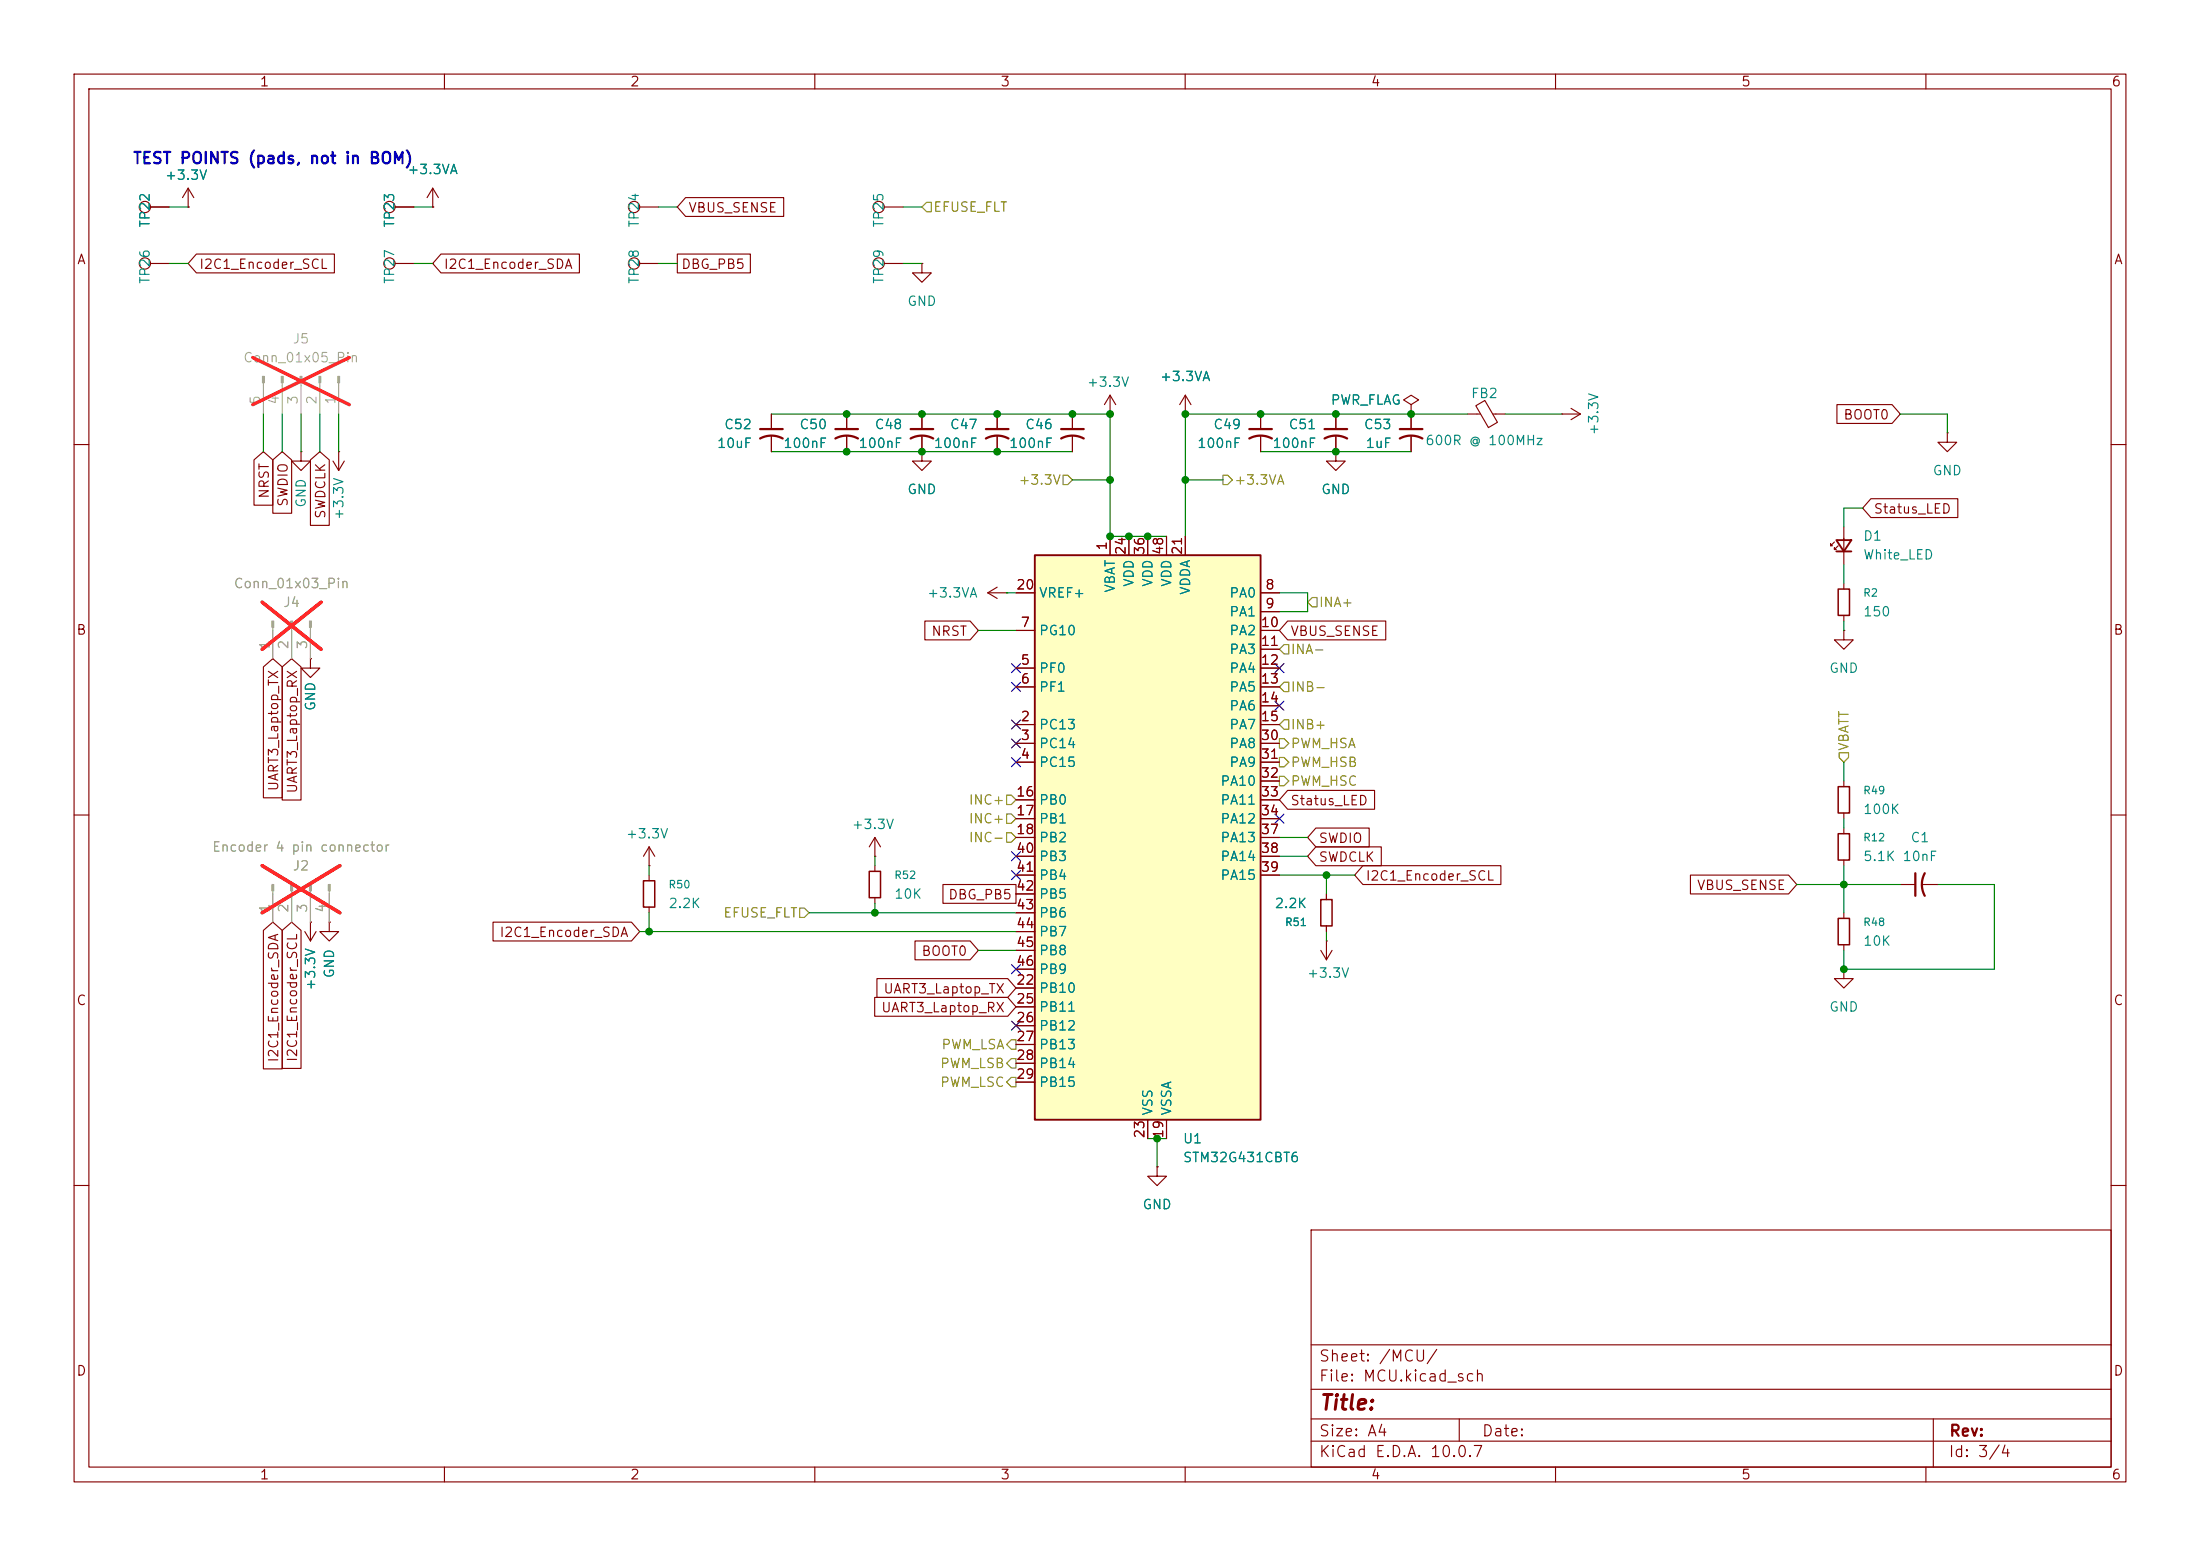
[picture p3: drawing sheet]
<svg xmlns="http://www.w3.org/2000/svg" width="297mm" height="210mm" viewBox="0 0 297 210" stroke-linecap="round" stroke-linejoin="round" font-family="sans-serif">
<g fill="none" stroke="#840000" stroke-width=".15">
<path d="M10 10h277v190h-277zM12 12h273v186h-273zM60 10v2M110 10v2M160 10v2M210 10v2M260 10v2M53.3 27.9h2.6M53.3 35.6h2.6M58.4 27.9h.1M58.4 25.4l-.7 1.3M58.4 25.4l.8 1.3"/>
<path d="M58.4 25.4v2.5M10 60h2M40.6 61v1.2h1.3l-1.3 1.3-1.2-1.3h1.2M40.6 61h.1M45 62.2l.7 1.3M45.7 61h.1M45.7 61v2.5M46.5 62.2l-.8 1.3M285 60h2M10 110h2M285 110h2M178.3 128.3l.8 1.2"/>
<path d="M179.1 127h.1M179.1 120.7v.7M179.1 125v.7M179.1 127v2.5M179.8 128.3l-.7 1.2M248.9 130.8v1.3h1.3l-1.3 1.3-1.3-1.3h1.3M248.9 130.8h.1M248.9 123.2v.8M248.9 127.5v.8M10 160h2M177 166h108v32h-108zM285 160h2"/>
<path d="M60 198v2M110 198v2M160 198v2M177 194.5h108M177 191.5h108M177 187.5h108M177 181.5h108M197 191.5v3M210 198v2M260 198v2M261 191.5v6.5"/>
<circle cx="52.6" cy="27.9" r=".76"/>
<circle cx="52.6" cy="35.6" r=".76"/>
</g>
<path d="M178.3 121.4h1.5v3.6h-1.5zM248.2 124h1.5v3.5h-1.5z" fill="none" stroke="#840000" stroke-width=".2"/>
<g fill="#a1a1a1" stroke="#a1a1a1" stroke-width=".15">
<path d="M36.7 83.8h.3v.9h-.3z"/>
<path d="M39.2 83.8h.3v.9h-.3z"/>
<path d="M41.8 83.8h.2v.9h-.2z"/>
</g>
<path d="M36.8 84.7v4.2M39.4 84.7v4.2M41.9 84.7v4.2" fill="none" stroke="#a1a1a1" stroke-width=".15"/>
<path d="M35.4 81.3l7.9 6.3M43.3 81.3l-7.9 6.3" fill="none" stroke="#ff2626" stroke-width=".46"/>
<path d="M139.7 74.9h30.5v76.2h-30.5z" fill="#ffffc2"/>
<path d="M139.7 74.9h30.5v76.2h-30.5zM247.9 72.9h2l-1 1.5zM247.9 74.4h2" fill="none" stroke="#840000" stroke-width=".25"/>
<g fill="none" stroke="#840000" stroke-width=".15">
<path d="M20.3 35.6h2.6M20.3 27.9h2.6M25.4 27.9h.1M25.4 25.4l-.8 1.3M25.4 25.4l.8 1.3M25.4 25.4v2.5M26.5 34.3h18.6v2.5h-18.6l-1.1-1.2zM53.3 27.9h2.6M58.4 27.9h.1M59.5 34.3h18.7v2.5h-18.7l-1.1-1.2zM86.4 35.6h2.5M86.4 27.9h2.5"/>
<path d="M91.4 34.3h9.9v2.5h-9.9zM92.6 26.7h13.2v2.5h-13.2l-1.2-1.3zM119.4 35.6h2.5M119.4 27.9h2.5M124.5 35.6v1.2h1.2l-1.2 1.3-1.3-1.3h1.3M124.5 35.6h.1M104.1 55.9v2M104.1 58.9v2.1M114.3 55.9v2M114.3 58.9v2.1M124.5 55.9v2M124.5 58.9v2.1"/>
<path d="M134.6 55.9v2M134.6 58.9v2.1M144.8 55.9v2M144.8 58.9v2.1M149.9 55.9h.1M149.9 53.3v2.6M149.9 53.3l-.8 1.3M149.9 53.3l.7 1.3M160 55.9h.1M160 53.3v2.6M160 53.3l-.7 1.3M160 53.3l.8 1.3"/>
<path d="M170.2 55.9v2M170.2 58.9v2.1M180.3 55.9v2M180.3 58.9v2.1M190.5 54.6l1-.6-1-.7-1 .7 1 .6v1.3M190.5 55.9h.1M190.5 55.9v2M190.5 58.9v2.1M198.1 55.9h1.8M199.2 54.8l1.3-.7 1.7 2.9-1.3 .7zM201.5 55.9h1.7M210.8 55.9h.1"/>
<path d="M210.8 55.9h2.6M212.1 55.1l1.3 .8M213.4 55.9l-1.3 .7M248 54.6h7.4l1.1 1.3-1.1 1.3h-7.4zM262.9 58.4v1.3h1.3l-1.3 1.3-1.3-1.3h1.3M262.9 58.4h.1M34.3 62.1l1.3-1.1 1.2 1.1v6.1h-2.5zM36.8 62.1l1.3-1.1 1.3 1.1v7.2h-2.6zM41.9 62.1l1.3-1.1 1.3 1.1v8.8h-2.6zM124.5 61v1.2h1.2l-1.2 1.3-1.3-1.3h1.3M124.5 61h.1M134.6 79.2l-1.3 .8"/>
<path d="M149.9 72.4v2.5M152.4 72.4v2.5M154.9 72.4v2.5M157.5 72.4v2.5M160 72.4v2.5M180.3 61v1.2h1.3l-1.3 1.3-1.2-1.3h1.2M180.3 61h.1M247.6 73.2l-.5 .5v-.3v.3h.3M248.2 73.7l-.6 .5v-.3v.3h.3M248.9 71.1v5.1M248.9 78.7v.8M252.6 67.3h11.7v2.6h-11.7l-1.1-1.3z"/>
<path d="M35.6 90l1.2-1.1 1.3 1.1v17.7h-2.5zM38.1 90l1.3-1.1 1.2 1.1v18h-2.5zM41.9 88.9v1.3h1.3l-1.3 1.2-1.3-1.2h1.3M41.9 88.9h.1M124.9 83.8h6.1l1.1 1.3-1.1 1.3h-6.1zM133.3 80h2.6M133.3 80l1.3 .8M135.9 80h.1M137.2 97.8h2.5M137.2 90.2h2.5M137.2 92.7h2.5M137.2 85.1h2.5"/>
<path d="M137.2 80h2.5M170.2 97.8h2.5M170.2 90.2h2.5M170.2 92.7h2.5M170.2 85.1h2.5M170.2 80h2.5M170.2 82.6h2.5M170.2 87.6h2.5M170.2 95.3h2.5M173.8 83.8h13.3v2.6h-13.3l-1.1-1.3zM248.9 85.1v1.3h1.3l-1.3 1.2-1.3-1.2h1.3M248.9 85.1h.1"/>
<path d="M248.9 83.1v.7M87.6 116.8h.1M87.6 114.3l-.7 1.3M87.6 114.3l.8 1.3M87.6 114.3v2.5M87.6 118.1v.8M118.1 115.6h.1M118.1 113l-.8 1.3M118.1 113l.8 1.3M118.1 113v2.6M118.1 116.8v.8M127.3 119.4h9.9v2.5h-9.9z"/>
<path d="M137.2 100.3h2.5M137.2 102.9h2.5M137.2 108h2.5M137.2 110.5h2.5M137.2 113h2.5M137.2 115.6h2.5M137.2 118.1h2.5M170.2 100.3h2.5M170.2 102.9h2.5M170.2 108h2.5M170.2 110.5h2.5M170.2 113h2.5"/>
<path d="M170.2 105.4h2.5M170.2 115.6h2.5M170.2 118.1h2.5M173.8 106.7h11.8v2.5h-11.8l-1.1-1.2zM177.6 111.8h7.2v2.5h-7.2l-1.1-1.3zM177.6 114.3h8.9v2.5h-8.9l-1.1-1.2zM184 116.8h18.6v2.6h-18.6l-1.1-1.3zM228.2 118.1h13.3l1.1 1.3-1.1 1.3h-13.3zM248.9 105.4v.8M248.9 109.7v.8M248.9 111.8v.7M248.9 116.1v.7"/>
<path d="M256.5 119.4h2.1M259.6 119.4h2M35.6 125.6l1.2-1.1 1.3 1.1v18.7h-2.5zM38.1 125.6l1.3-1.1 1.2 1.1v18.6h-2.5zM41.1 125.7l.8 1.3M41.9 124.5h.1M41.9 124.5v2.5M42.7 125.7l-.8 1.3M44.4 124.5v1.2h1.3l-1.3 1.3-1.2-1.3h1.2M44.4 124.5h.1M66.6 124.5h18.6l1.2 1.2-1.2 1.3h-18.6zM87.6 122.4v.8"/>
<path d="M118.1 134.6h17.9l1.2 1.3-1.2 1.3h-17.9zM118.1 121.2v.7M118.4 132.1h17.6l1.2 1.3-1.2 1.2h-17.6zM123.5 127h7.5l1.1 1.3-1.1 1.2h-7.5zM137.2 133.4h2.5M137.2 135.9h2.5M137.2 138.4h2.5M137.2 120.7h2.5M137.2 123.2h2.5M137.2 125.7h2.5M137.2 128.3h2.5M137.2 130.8h2.5"/>
<path d="M179.1 120.7v.7M179.1 125v.7M137.2 141h2.5M137.2 143.5h2.5M137.2 146.1h2.5M154.9 151.1v2.6M156.2 157.5v1.3h1.3l-1.3 1.2-1.3-1.2h1.3M156.2 157.5h.1M157.5 151.1v2.6"/>
<circle cx="19.6" cy="35.6" r=".76"/>
<circle cx="19.6" cy="27.9" r=".76"/>
<circle cx="85.6" cy="27.9" r=".76"/>
<circle cx="85.6" cy="35.6" r=".76"/>
<circle cx="118.6" cy="27.9" r=".76"/>
<circle cx="118.6" cy="35.6" r=".76"/>
</g>
<g fill="#a1a1a1" stroke="#a1a1a1" stroke-width=".15">
<path d="M45.6 50.8h.2v.9h-.2z"/>
<path d="M43.1 50.8h.2v.9h-.2z"/>
<path d="M40.5 50.8h.3v.9h-.3z"/>
<path d="M38 50.8h.2v.9h-.2z"/>
<path d="M35.4 50.8h.3v.9h-.3z"/>
<path d="M36.7 119.4h.3v.8h-.3z"/>
<path d="M39.2 119.4h.3v.8h-.3z"/>
<path d="M41.8 119.4h.2v.8h-.2z"/>
<path d="M44.3 119.4h.3v.8h-.3z"/>
</g>
<path d="M35.6 51.7v4.2M38.1 51.7v4.2M40.6 51.7v4.2M43.2 51.7v4.2M45.7 51.7v4.2M36.8 85.1v3.8M39.4 85.1v3.8M41.9 85.1v3.8M36.8 120.2v4.3M39.4 120.2v4.3M41.9 120.2v4.3M44.4 120.2v4.3" fill="none" stroke="#a1a1a1" stroke-width=".15"/>
<path d="M34.1 48.3l13.1 6.3M47.2 48.3l-13.1 6.3M35.4 81.3l7.9 6.3M43.3 81.3l-7.9 6.3M35.4 116.8l10.5 6.4M45.9 116.8l-10.5 6.4" fill="none" stroke="#ff2626" stroke-width=".46"/>
<g fill="none" stroke="#840000" stroke-width=".3">
<path d="M102.6 59.2a3.2 3.2 0 0 1 3.1 0M102.6 57.9h3.1M112.8 59.2a3.2 3.2 0 0 1 3 0M112.8 57.9h3M122.9 59.2a3.2 3.2 0 0 1 3.1 0M122.9 57.9h3.1M133.1 59.2a3.2 3.2 0 0 1 3 0M133.1 57.9h3M143.3 59.2a3.2 3.2 0 0 1 3 0M143.3 57.9h3M168.7 59.2a3.2 3.2 0 0 1 3 0M168.7 57.9h3"/>
<path d="M178.8 59.2a3.2 3.2 0 0 1 3.1 0M178.8 57.9h3.1M189 59.2a3.2 3.2 0 0 1 3 0M189 57.9h3M258.6 117.9v3M259.8 117.9a3.2 3.2 0 0 0 0 3"/>
</g>
<path d="M248.2 79.5h1.5v3.6h-1.5zM86.9 118.9h1.5v3.5h-1.5zM117.3 117.6h1.6v3.6h-1.6zM248.2 112.5h1.5v3.6h-1.5zM248.2 106.2h1.5v3.5h-1.5z" fill="none" stroke="#840000" stroke-width=".2"/>
<g fill="none" stroke="#848400" stroke-width=".15">
<path d="M125.1 27.3h.6v1.3h-.6l-.6-.7zM143.5 64.1h.6l.7 .7-.7 .6h-.6zM165.1 64.1h.6l.7 .7-.7 .6h-.6zM172.7 99.7h.7l.6 .6-.6 .7h-.7zM173.4 97.2h.6v1.2h-.6l-.7-.6zM173.4 92.1h.6v1.2h-.6l-.7-.6zM173.4 87h.6v1.3h-.6l-.7-.7zM177.2 80.6h.6v1.3h-.6l-.7-.6zM135.9 112.4h.6l.7 .6-.7 .7h-.6zM135.9 107.3h.6l.7 .7-.7 .6h-.6zM135.9 109.9h.6l.7 .6-.7 .6h-.6zM172.7 102.2h.7l.6 .7-.6 .6h-.7z"/>
<path d="M172.7 104.8h.7l.6 .6-.6 .6h-.7zM248.3 101.6h1.3v.6l-.7 .7-.6-.7zM107.9 122.6h.7l.6 .6-.6 .6h-.7zM136.5 142.9h.7v1.2h-.7l-.6-.6zM136.5 145.4h.7v1.3h-.7l-.6-.6zM136.5 140.3h.7v1.3h-.7l-.6-.6z"/>
</g>
<g fill="none" stroke="#008400" stroke-width=".15">
<path d="M22.9 35.6h2.5M22.9 27.9h2.5M55.9 35.6h2.5M55.9 27.9h2.5M88.9 35.6h2.5M88.9 27.9h2.5M121.9 35.6h2.6M121.9 27.9h2.6M35.6 55.9v5.1M38.1 55.9v5.1M40.6 55.9v5.1M43.2 55.9v5.1"/>
<path d="M45.7 55.9v5.1M104.1 55.9h45.8v16.5h7.6M198.1 55.9h-38.1v16.5M203.2 55.9h7.6M256.5 55.9h6.4v2.5M104.1 61h40.7M144.8 64.8h5.1M160 64.8h5.1M170.2 61h20.3M248.9 76.2v2.5M251.5 68.6h-2.6v2.5M132.1 85.1h5.1"/>
<path d="M135.9 80h1.3M172.7 80h3.8v2.6h-3.8M248.9 83.8v1.3M87.6 116.8v1.3M118.1 115.6v1.2M172.7 113h3.8M172.7 115.6h3.8M172.7 118.1h10.2M179.1 118.1v2.6M242.6 119.4h13.9M248.9 102.9v2.5M248.9 110.5v1.3"/>
<path d="M248.9 116.8v6.4M261.6 119.4h7.6v11.4h-20.3v-2.5M86.4 125.7h50.8M87.6 123.2v2.5M109.2 123.2h28M118.1 121.9v1.3M132.1 128.3h5.1M179.1 125.7v1.3M154.9 153.7h2.6M156.2 153.7v3.8"/>
</g>
<g fill="none" stroke="#000084" stroke-width=".15">
<path d="M136.6 89.6l1.2 1.2M136.6 99.7l1.2 1.2M136.6 92.1l1.2 1.2M136.6 97.2l1.2 1.2M137.8 89.6l-1.2 1.2M137.8 99.7l-1.2 1.2M137.8 92.1l-1.2 1.2M137.8 97.2l-1.2 1.2M172.1 94.6l1.2 1.3M172.1 89.6l1.2 1.2M173.3 94.6l-1.2 1.3M173.3 89.6l-1.2 1.2"/>
<path d="M136.6 117.5l1.2 1.2M136.6 115l1.2 1.2M136.6 102.3l1.2 1.2M137.8 117.5l-1.2 1.2M137.8 115l-1.2 1.2M137.8 102.3l-1.2 1.2M172.1 109.9l1.2 1.2M173.3 109.9l-1.2 1.2M136.6 130.2l1.2 1.2M136.6 137.8l1.2 1.2M137.8 130.2l-1.2 1.2M137.8 137.8l-1.2 1.2"/>
</g>
<g fill="#008400" stroke="#008400" stroke-width=".14">
<circle cx="179.1" cy="118.1" r=".46"/>
<circle cx="156.2" cy="153.7" r=".46"/>
<circle cx="118.1" cy="123.2" r=".46"/>
<circle cx="87.6" cy="125.7" r=".46"/>
<circle cx="248.9" cy="119.4" r=".46"/>
<circle cx="248.9" cy="130.8" r=".46"/>
<circle cx="149.9" cy="72.4" r=".46"/>
<circle cx="154.9" cy="72.4" r=".46"/>
<circle cx="152.4" cy="72.4" r=".46"/>
<circle cx="144.8" cy="55.9" r=".46"/>
<circle cx="160" cy="64.8" r=".46"/>
<circle cx="160" cy="55.9" r=".46"/>
<circle cx="149.9" cy="55.9" r=".46"/>
<circle cx="149.9" cy="64.8" r=".46"/>
<circle cx="170.2" cy="55.9" r=".46"/>
<circle cx="180.3" cy="61" r=".46"/>
<circle cx="180.3" cy="55.9" r=".46"/>
<circle cx="190.5" cy="55.9" r=".46"/>
<circle cx="134.6" cy="55.9" r=".46"/>
<circle cx="134.6" cy="61" r=".46"/>
<circle cx="124.5" cy="55.9" r=".46"/>
<circle cx="124.5" cy="61" r=".46"/>
<circle cx="114.3" cy="55.9" r=".46"/>
<circle cx="114.3" cy="61" r=".46"/>
</g>
<text font-size="2" fill="#840000" x="178" y="190.8">Title:</text>
<text font-size="1.5" fill="#0000c2" x="17.8" y="22.5">TEST POINTS (pads, not in BOM)</text>
<g font-size="1.5" fill="#840000">
<text x="178" y="184.1">Sheet: /MCU/</text>
<text x="178" y="186.8">File: MCU.kicad_sch</text>
<text x="178" y="197">KiCad E.D.A. 10.0.7</text>
<text x="178" y="194.2">Size: A4</text>
<text x="200" y="194.2">Date:</text>
<text x="263" y="197">Id: 3/4</text>
<text x="263" y="194.2">Rev:</text>
</g>
<g font-size="1.3" fill="#840000">
<text x="35" y="12">1</text>
<text x="85" y="12">2</text>
<text x="135" y="12">3</text>
<text x="185" y="12">4</text>
<text x="235" y="12">5</text>
<text x="285" y="12">6</text>
<text x="92.8" y="29">VBUS_SENSE</text>
<text x="10.3" y="36">A</text>
<text x="285.3" y="36">A</text>
<text x="26.8" y="36.6">I2C1_Encoder_SCL</text>
<text x="59.8" y="36.6">I2C1_Encoder_SDA</text>
<text x="91.9" y="36.6">DBG_PB5</text>
<text x="248.8" y="56.9">BOOT0</text>
<text x="36.6" y="67.4" transform="rotate(-90 36.6 67.4)">NRST</text>
<text x="39.2" y="68.5" transform="rotate(-90 39.2 68.5)">SWDIO</text>
<text x="44.2" y="70.1" transform="rotate(-90 44.2 70.1)">SWDCLK</text>
<text x="252.9" y="69.6">Status_LED</text>
<text x="149.7" y="74.4" transform="rotate(-90 149.7 74.4)">1</text>
<text x="152.3" y="75" transform="rotate(-90 152.3 75)">24</text>
<text x="154.8" y="75" transform="rotate(-90 154.8 75)">36</text>
<text x="157.3" y="75" transform="rotate(-90 157.3 75)">48</text>
<text x="159.9" y="75" transform="rotate(-90 159.9 75)">21</text>
<text x="137.1" y="79.9">20</text>
<text x="170.7" y="79.9">8</text>
<text x="170.7" y="82.4">9</text>
<text x="10.2" y="86">B</text>
<text x="125.6" y="86.1">NRST</text>
<text x="137.7" y="85">7</text>
<text x="170.1" y="85">10</text>
<text x="170.1" y="87.5">11</text>
<text x="174.1" y="86.1">VBUS_SENSE</text>
<text x="285.2" y="86">B</text>
<text x="137.7" y="90">5</text>
<text x="137.7" y="92.6">6</text>
<text x="170.1" y="90">12</text>
<text x="170.1" y="92.6">13</text>
<text x="170.1" y="95.1">14</text>
<text x="137.7" y="97.7">2</text>
<text x="137.7" y="100.2">3</text>
<text x="170.1" y="97.7">15</text>
<text x="170.1" y="100.2">30</text>
<text x="37.9" y="106.9" transform="rotate(-90 37.9 106.9)">UART3_Laptop_TX</text>
<text x="40.4" y="107.2" transform="rotate(-90 40.4 107.2)">UART3_Laptop_RX</text>
<text x="137.1" y="107.8">16</text>
<text x="137.7" y="102.7">4</text>
<text x="170.1" y="102.7">31</text>
<text x="170.1" y="105.3">32</text>
<text x="170.1" y="107.8">33</text>
<text x="137.1" y="110.4">17</text>
<text x="137.1" y="112.9">18</text>
<text x="170.1" y="110.4">34</text>
<text x="170.1" y="112.9">37</text>
<text x="174.1" y="109">Status_LED</text>
<text x="137.1" y="115.4">40</text>
<text x="137.1" y="118">41</text>
<text x="170.1" y="115.4">38</text>
<text x="170.1" y="118">39</text>
<text x="177.9" y="114.1">SWDIO</text>
<text x="177.9" y="116.6">SWDCLK</text>
<text x="184.3" y="119.2">I2C1_Encoder_SCL</text>
<text x="127.9" y="121.7">DBG_PB5</text>
<text x="137.1" y="120.5">42</text>
<text x="137.1" y="123.1">43</text>
<text x="137.1" y="125.6">44</text>
<text x="229" y="120.4">VBUS_SENSE</text>
<text x="67.3" y="126.8">I2C1_Encoder_SDA</text>
<text x="124.3" y="129.3">BOOT0</text>
<text x="137.1" y="128.1">45</text>
<text x="137.1" y="130.7">46</text>
<text x="10.2" y="136">C</text>
<text x="118.9" y="136.9">UART3_Laptop_RX</text>
<text x="119.2" y="134.4">UART3_Laptop_TX</text>
<text x="137.1" y="133.2">22</text>
<text x="137.1" y="135.8">25</text>
<text x="285.2" y="136">C</text>
<text x="37.9" y="143.5" transform="rotate(-90 37.9 143.5)">I2C1_Encoder_SDA</text>
<text x="40.4" y="143.4" transform="rotate(-90 40.4 143.4)">I2C1_Encoder_SCL</text>
<text x="137.1" y="138.3">26</text>
<text x="137.1" y="140.8">27</text>
<text x="137.1" y="143.4">28</text>
<text x="137.1" y="145.9">29</text>
<text x="154.8" y="153.7" transform="rotate(-90 154.8 153.7)">23</text>
<text x="157.3" y="153.7" transform="rotate(-90 157.3 153.7)">19</text>
<text x="10.2" y="186">D</text>
<text x="285.2" y="186">D</text>
<text x="35" y="200">1</text>
<text x="85" y="200">2</text>
<text x="135" y="200">3</text>
<text x="185" y="200">4</text>
<text x="235" y="200">5</text>
<text x="285" y="200">6</text>
</g>
<g font-size="1.3" fill="#008484">
<text x="54.9" y="23.8">+3.3VA</text>
<text x="22.2" y="24.6">+3.3V</text>
<text x="20.5" y="30.8" transform="rotate(-90 20.5 30.8)">TP22</text>
<text x="53.5" y="30.8" transform="rotate(-90 53.5 30.8)">TP23</text>
<text x="86.6" y="30.8" transform="rotate(-90 86.6 30.8)">TP24</text>
<text x="119.6" y="30.8" transform="rotate(-90 119.6 30.8)">TP25</text>
<text x="20.5" y="38.4" transform="rotate(-90 20.5 38.4)">TP26</text>
<text x="53.5" y="38.4" transform="rotate(-90 53.5 38.4)">TP27</text>
<text x="86.6" y="38.4" transform="rotate(-90 86.6 38.4)">TP28</text>
<text x="119.6" y="38.4" transform="rotate(-90 119.6 38.4)">TP29</text>
<text x="122.4" y="41.6">GND</text>
<text x="146.6" y="52.5">+3.3V</text>
<text x="156.5" y="51.8">+3.3VA</text>
<text x="97.7" y="58.2">C52</text>
<text x="107.8" y="58.2">C50</text>
<text x="118" y="58.2">C48</text>
<text x="128.2" y="58.2">C47</text>
<text x="138.3" y="58.2">C46</text>
<text x="163.7" y="58.2">C49</text>
<text x="173.9" y="58.2">C51</text>
<text x="179.6" y="54.9">PWR_FLAG</text>
<text x="184" y="58.2">C53</text>
<text x="198.5" y="54">FB2</text>
<text x="216.1" y="58.8" transform="rotate(-90 216.1 58.8)">+3.3V</text>
<text x="96.7" y="60.8">10uF</text>
<text x="105.7" y="60.8">100nF</text>
<text x="115.8" y="60.8">100nF</text>
<text x="126" y="60.8">100nF</text>
<text x="136.1" y="60.8">100nF</text>
<text x="161.5" y="60.8">100nF</text>
<text x="171.7" y="60.8">100nF</text>
<text x="184.3" y="60.8">1uF</text>
<text x="192.3" y="60.4">600R @ 100MHz</text>
<text x="260.8" y="64.5">GND</text>
<text x="41.6" y="68.6" transform="rotate(-90 41.6 68.6)">GND</text>
<text x="46.7" y="70.3" transform="rotate(-90 46.7 70.3)">+3.3V</text>
<text x="122.4" y="67">GND</text>
<text x="178.3" y="67">GND</text>
<text x="251.4" y="73.3">D1</text>
<text x="251.4" y="75.8">White_LED</text>
<text x="125.1" y="81">+3.3VA</text>
<text x="140.2" y="81">VREF+</text>
<text x="150.8" y="80.1" transform="rotate(-90 150.8 80.1)">VBAT</text>
<text x="153.4" y="79.3" transform="rotate(-90 153.4 79.3)">VDD</text>
<text x="155.9" y="79.3" transform="rotate(-90 155.9 79.3)">VDD</text>
<text x="158.4" y="79.3" transform="rotate(-90 158.4 79.3)">VDD</text>
<text x="161" y="80.4" transform="rotate(-90 161 80.4)">VDDA</text>
<text x="165.9" y="81">PA0</text>
<text x="165.9" y="83.5">PA1</text>
<text x="251.4" y="83.5">150</text>
<text x="140.2" y="86.1">PG10</text>
<text x="165.9" y="86.1">PA2</text>
<text x="165.9" y="88.6">PA3</text>
<text x="140.2" y="91.1">PF0</text>
<text x="140.2" y="93.7">PF1</text>
<text x="165.9" y="91.1">PA4</text>
<text x="165.9" y="93.7">PA5</text>
<text x="246.9" y="91.1">GND</text>
<text x="42.9" y="96" transform="rotate(-90 42.9 96)">GND</text>
<text x="140.2" y="98.8">PC13</text>
<text x="140.2" y="101.3">PC14</text>
<text x="165.9" y="96.2">PA6</text>
<text x="165.9" y="98.8">PA7</text>
<text x="165.9" y="101.3">PA8</text>
<text x="140.2" y="103.8">PC15</text>
<text x="164.7" y="106.4">PA10</text>
<text x="165.9" y="103.8">PA9</text>
<text x="84.4" y="113.5">+3.3V</text>
<text x="114.9" y="112.2">+3.3V</text>
<text x="140.2" y="108.9">PB0</text>
<text x="140.2" y="111.5">PB1</text>
<text x="140.2" y="114">PB2</text>
<text x="164.7" y="108.9">PA11</text>
<text x="164.7" y="111.5">PA12</text>
<text x="164.7" y="114">PA13</text>
<text x="251.4" y="110.2">100K</text>
<text x="257.8" y="114">C1</text>
<text x="140.2" y="116.5">PB3</text>
<text x="140.2" y="119.1">PB4</text>
<text x="164.7" y="116.5">PA14</text>
<text x="164.7" y="119.1">PA15</text>
<text x="251.4" y="116.5">5.1K 10nF</text>
<text x="90.2" y="122.9">2.2K</text>
<text x="120.6" y="121.6">10K</text>
<text x="140.2" y="121.6">PB5</text>
<text x="140.2" y="124.2">PB6</text>
<text x="172" y="122.9">2.2K</text>
<text x="140.2" y="126.7">PB7</text>
<text x="140.2" y="129.2">PB8</text>
<text x="140.2" y="131.8">PB9</text>
<text x="251.4" y="128">10K</text>
<text x="42.9" y="133.8" transform="rotate(-90 42.9 133.8)">+3.3V</text>
<text x="45.4" y="132.1" transform="rotate(-90 45.4 132.1)">GND</text>
<text x="140.2" y="134.3">PB10</text>
<text x="140.2" y="136.9">PB11</text>
<text x="176.4" y="132.3">+3.3V</text>
<text x="246.9" y="136.9">GND</text>
<text x="140.2" y="139.4">PB12</text>
<text x="140.2" y="141.9">PB13</text>
<text x="140.2" y="144.5">PB14</text>
<text x="140.2" y="147">PB15</text>
<text x="155.9" y="150.6" transform="rotate(-90 155.9 150.6)">VSS</text>
<text x="158.4" y="150.6" transform="rotate(-90 158.4 150.6)">VSSA</text>
<text x="159.6" y="154.6">U1</text>
<text x="159.6" y="157.2">STM32G431CBT6</text>
<text x="154.1" y="163.5">GND</text>
</g>
<g font-size="1.3" fill="#848400">
<text x="125.9" y="28.9">EFUSE_FLT</text>
<text x="137.4" y="65.7">+3.3V</text>
<text x="166.5" y="65.7">+3.3VA</text>
<text x="178" y="82.2">INA+</text>
<text x="174.2" y="88.6">INA-</text>
<text x="174.2" y="93.7">INB-</text>
<text x="174.2" y="98.8">INB+</text>
<text x="174.2" y="101.3">PWM_HSA</text>
<text x="249.9" y="101.4" transform="rotate(-90 249.9 101.4)">VBATT</text>
<text x="174.2" y="103.8">PWM_HSB</text>
<text x="174.2" y="106.4">PWM_HSC</text>
<text x="130.7" y="114">INC-</text>
<text x="130.7" y="108.9">INC+</text>
<text x="130.7" y="111.5">INC+</text>
<text x="97.6" y="124.2">EFUSE_FLT</text>
<text x="127" y="141.9">PWM_LSA</text>
<text x="126.8" y="144.5">PWM_LSB</text>
<text x="126.8" y="147">PWM_LSC</text>
</g>
<g font-size="1.3" fill="#a1a1a1">
<text x="39.4" y="46.7">J5</text>
<text x="32.7" y="49.2">Conn_01x05_Pin</text>
<text x="35.4" y="54.7" transform="rotate(-90 35.4 54.7)">5</text>
<text x="38" y="54.7" transform="rotate(-90 38 54.7)">4</text>
<text x="40.5" y="54.7" transform="rotate(-90 40.5 54.7)">3</text>
<text x="43" y="54.7" transform="rotate(-90 43 54.7)">2</text>
<text x="45.6" y="54.7" transform="rotate(-90 45.6 54.7)">1</text>
<text x="31.5" y="79.7">Conn_01x03_Pin</text>
<text x="38.2" y="82.2">J4</text>
<text x="36.7" y="87.7" transform="rotate(-90 36.7 87.7)">1</text>
<text x="39.2" y="87.7" transform="rotate(-90 39.2 87.7)">2</text>
<text x="41.8" y="87.7" transform="rotate(-90 41.8 87.7)">3</text>
<text x="28.5" y="115.3">Encoder 4 pin connector</text>
<text x="39.4" y="117.8">J2</text>
<text x="36.7" y="123.3" transform="rotate(-90 36.7 123.3)">1</text>
<text x="39.2" y="123.3" transform="rotate(-90 39.2 123.3)">2</text>
<text x="41.8" y="123.3" transform="rotate(-90 41.8 123.3)">3</text>
<text x="44.3" y="123.3" transform="rotate(-90 44.3 123.3)">4</text>
</g>
<g font-size="1" fill="#008484">
<text x="251.4" y="80.8">R2</text>
<text x="251.4" y="107.4">R49</text>
<text x="251.4" y="113.8">R12</text>
<text x="120.6" y="118.9">R52</text>
<text x="90.2" y="120.1">R50</text>
<text x="173.4" y="125.2">R51</text>
<text x="251.4" y="125.2">R48</text>
</g>
</svg>
